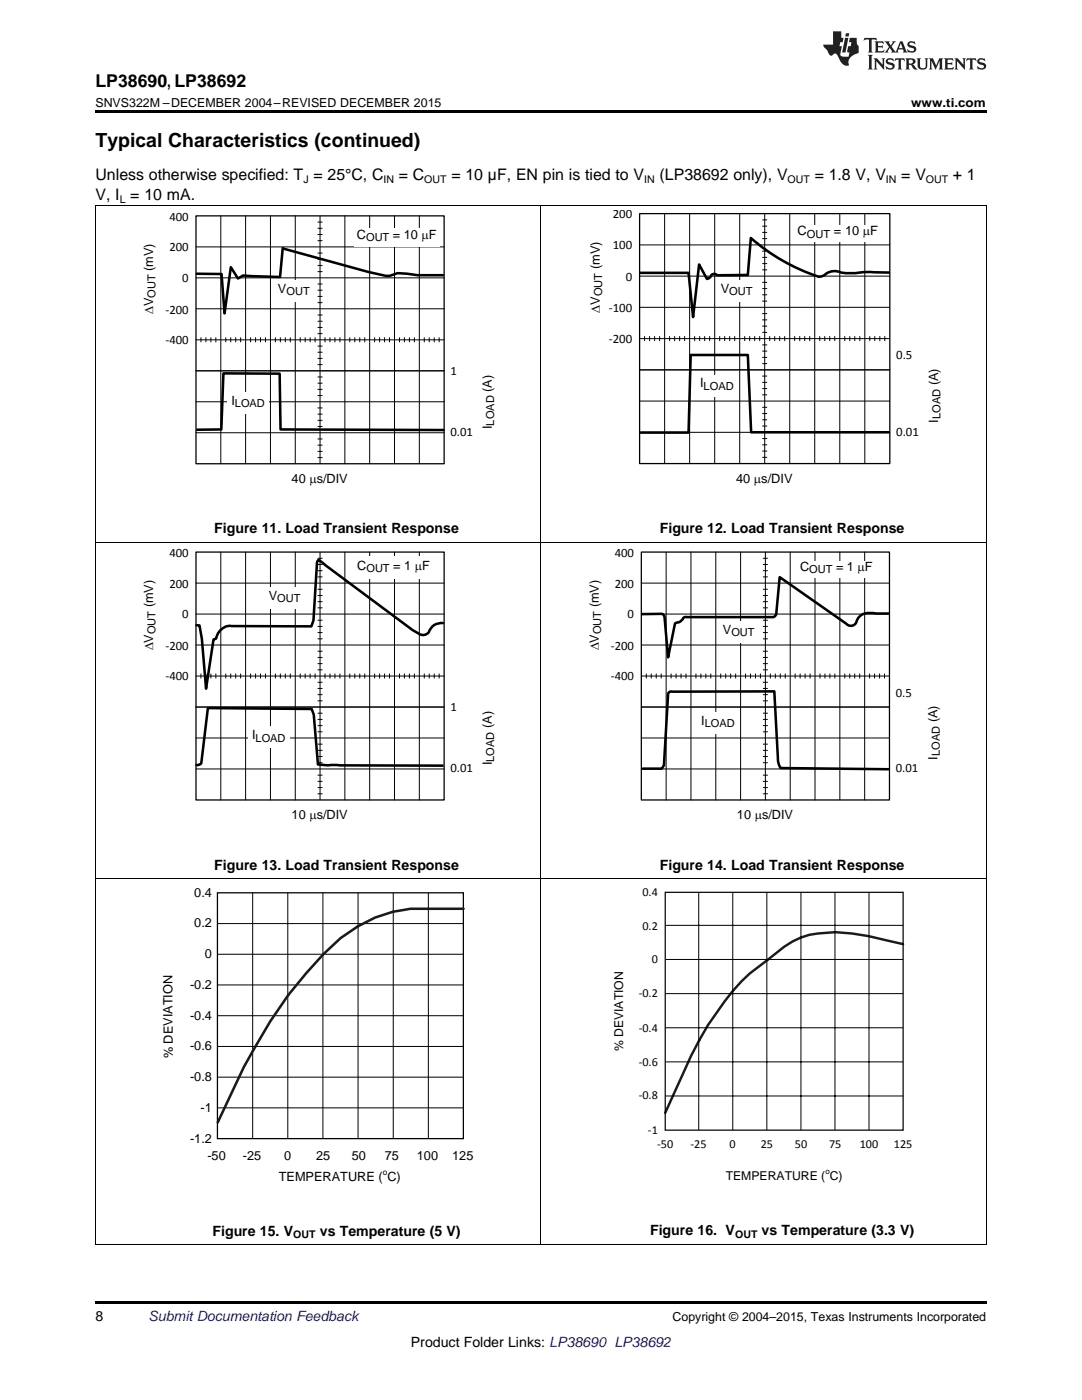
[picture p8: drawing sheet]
<svg xmlns="http://www.w3.org/2000/svg" width="216mm" height="279mm" viewBox="0 0 216 279" stroke-linecap="round" stroke-linejoin="round" font-family="sans-serif">
<path d="M19 259.7h177.8v.5h-177.8z" fill="#000"/>
<g fill="none" stroke="#000" stroke-width=".2">
<path d="M19.1 108.2v140.2M39.1 116.4h49.5M44.1 110.2v49.5M49 110.2v49.5M54 110.2v49.5M58.9 110.2v49.5M63.4 118.8h.9M63.4 117.6h.9M63.4 115.1h.9M63.4 113.9h.9M63.4 112.7h.9M63.4 111.4h.9"/>
<path d="M63.9 110.2v49.5M68.8 110.2v49.5M73.8 110.2v49.5M78.7 110.2v49.5M83.7 110.2v49.5M107.9 108.2v140.2M196.8 108.2v140.2M39.1 134.9h49.5M39.1 128.7h49.5M39.1 122.5h49.5M40.1 134.5v.8M41.1 134.5v.8"/>
<path d="M42.1 134.5v.8M43.1 134.5v.8M45 134.5v.8M46 134.5v.8M47 134.5v.8M48 134.5v.8M50 134.5v.8M51 134.5v.8M52 134.5v.8M53 134.5v.8M55 134.5v.8M55.9 134.5v.8"/>
<path d="M56.9 134.5v.8M57.9 134.5v.8M59.9 134.5v.8M60.9 134.5v.8M61.9 134.5v.8M62.9 134.5v.8M63.4 139.9h.9M63.4 138.6h.9M63.4 137.4h.9M63.4 136.2h.9M63.4 133.7h.9M63.4 132.4h.9"/>
<path d="M63.4 131.2h.9M63.4 130h.9M63.4 127.5h.9M63.4 126.2h.9M63.4 125h.9M63.4 123.8h.9M63.4 121.3h.9M63.4 120.1h.9M64.9 134.5v.8M65.8 134.5v.8M66.8 134.5v.8M67.8 134.5v.8"/>
<path d="M69.8 134.5v.8M70.8 134.5v.8M71.8 134.5v.8M72.8 134.5v.8M74.8 134.5v.8M75.7 134.5v.8M76.7 134.5v.8M77.7 134.5v.8M79.7 134.5v.8M80.7 134.5v.8M81.7 134.5v.8M82.7 134.5v.8"/>
<path d="M84.7 134.5v.8M85.6 134.5v.8M86.6 134.5v.8M87.6 134.5v.8M39.1 153.5h49.5M39.1 147.3h49.5M39.1 141.1h49.5M63.4 158.4h.9M63.4 157.2h.9M63.4 155.9h.9M63.4 154.7h.9M63.4 152.2h.9"/>
<path d="M63.4 151h.9M63.4 149.8h.9M63.4 148.5h.9M63.4 146h.9M63.4 144.8h.9M63.4 143.6h.9M63.4 142.3h.9M19 175.3h177.8M50.4 178.2v49M57.4 178.2v49M64.4 178.2v49M71.4 178.2v49"/>
<path d="M78.5 178.2v49M85.5 178.2v49M139.4 178.1v47.4M146.2 178.1v47.4M153 178.1v47.4M159.8 178.1v47.4M166.6 178.1v47.4M173.4 178.1v47.4M43.4 196.6h49.1M43.4 190.4h49.1M43.4 184.3h49.1M132.7 198.3h47.5"/>
<path d="M132.8 191.5h47.4M132.9 184.7h47.3M43.4 215h49.1M43.4 208.8h49.1M43.4 202.7h49.1M132.7 218.7h47.5M132.7 205.1h47.5M132.9 211.9h47.3M43.4 221.1h49.1M19 248.3h177.8"/>
</g>
<path d="M39.1 110.2h49.5v49.5h-49.5zM43.4 178.2h49.1v49h-49.1z" fill="none" stroke="#000" stroke-width=".25"/>
<path d="M92.5 181.4h-7a24.7 24.7 0 0 0-17.5 5.8 82.4 82.4 0 0 0-17.5 22.5l-1.8 3.2-5.3 11.1" fill="none" stroke="#1a1a1a" stroke-width=".51"/>
<path d="M180.2 188.4l-6.8-1.6a25.1 25.1 0 0 0-13.6 .3l-1.7 .8-1.6 1-3.4 2.7a34.5 34.5 0 0 0-10.2 10.6 62.8 62.8 0 0 0-6.7 12.2l-3.5 7.7" fill="none" stroke="#1a1a1a" stroke-width=".49"/>
<path d="M132.7 178.1h47.5v47.4h-47.5z" fill="none" stroke="#000" stroke-width=".24"/>
<g fill="#fff">
<path d="M49.5 145h8.3v4.3h-8.3z" fill-rule="evenodd"/>
<path d="M52.7 117.2h8.3v4.3h-8.3z" fill-rule="evenodd"/>
<path d="M70.8 111.1h15.4v4.4h-15.4z" fill-rule="evenodd"/>
</g>
<g fill="none" stroke="#000" stroke-width=".2">
<path d="M128 116.4h49.5M132.9 110.2v49.5M137.9 110.2v49.5M142.8 110.2v49.5M147.8 110.2v49.5M152.3 118.8h.8M152.3 117.6h.8M152.3 115.1h.8M152.3 113.9h.8M152.3 112.7h.8M152.3 111.4h.8M152.7 110.2v49.5"/>
<path d="M157.7 110.2v49.5M162.6 110.2v49.5M167.6 110.2v49.5M172.5 110.2v49.5M128 134.9h49.5M128 128.7h49.5M128 122.5h49.5M129 134.5v.8M129.9 134.5v.8M130.9 134.5v.8M131.9 134.5v.8M133.9 134.5v.8"/>
<path d="M134.9 134.5v.8M135.9 134.5v.8M136.9 134.5v.8M138.9 134.5v.8M139.9 134.5v.8M140.8 134.5v.8M141.8 134.5v.8M143.8 134.5v.8M144.8 134.5v.8M145.8 134.5v.8M146.8 134.5v.8M148.8 134.5v.8"/>
<path d="M149.8 134.5v.8M150.7 134.5v.8M151.7 134.5v.8M152.3 139.9h.8M152.3 138.6h.8M152.3 137.4h.8M152.3 136.2h.8M152.3 133.7h.8M152.3 132.4h.8M152.3 131.2h.8M152.3 130h.8M152.3 127.5h.8"/>
<path d="M152.3 126.2h.8M152.3 125h.8M152.3 123.8h.8M152.3 121.3h.8M152.3 120.1h.8M153.7 134.5v.8M154.7 134.5v.8M155.7 134.5v.8M156.7 134.5v.8M158.7 134.5v.8M159.7 134.5v.8M160.6 134.5v.8"/>
<path d="M161.6 134.5v.8M163.6 134.5v.8M164.6 134.5v.8M165.6 134.5v.8M166.6 134.5v.8M168.6 134.5v.8M169.6 134.5v.8M170.5 134.5v.8M171.5 134.5v.8M173.5 134.5v.8M174.5 134.5v.8M175.5 134.5v.8"/>
<path d="M176.5 134.5v.8M39.1 141.1h49.5M128 141.1h49.5M128 153.5h49.5M128 147.3h49.5M152.3 158.4h.8M152.3 157.2h.8M152.3 155.9h.8M152.3 154.7h.8M152.3 152.2h.8M152.3 151h.8M152.3 149.8h.8"/>
<path d="M152.3 148.5h.8M152.3 146h.8M152.3 144.8h.8M152.3 143.6h.8M152.3 142.3h.8"/>
</g>
<path d="M88.4 124.3a2.61 2.61 0 0 0-2.8 1.8 1.42 1.42 0 0 1-2 .4l-1.2-.7-18.8-14.1-.3 .5-.8 11.6-.4 1.2-15.9-.1a2.88 2.88 0 0 0-3.1 2.5l-.5 .2-1.5 9.8-.8-9.9-.5-2.7h-.6M39.2 152.7l.5-.1 .5-.3 1.3-10.9 .3-.1 20.4 .2 .4 1.1 .8 10 2.1 .1 22.8 .1" fill="none" stroke="#000" stroke-width=".51"/>
<path d="M128 110.2h49.5v49.5h-49.5z" fill="none" stroke="#000" stroke-width=".25"/>
<g fill="#fff">
<path d="M139 142h8.6v4.4h-8.6z" fill-rule="evenodd"/>
<path d="M143.3 124h8.3v4.3h-8.3z" fill-rule="evenodd"/>
<path d="M158.4 111.9h16.9v3.4h-16.9z" fill-rule="evenodd"/>
</g>
<g fill="none" stroke="#000" stroke-width=".2">
<path d="M19.1 41.1v67.1M39.1 55.5h49.5M39.1 49.3h49.5M44.1 43.1v49.5M49 43.1v49.5M54 43.1v49.5M58.9 43.1v49.5M63.4 59.2h.9M63.4 57.9h.9M63.4 56.7h.9M63.4 54.2h.9M63.4 53h.9"/>
<path d="M63.4 51.7h.9M63.4 50.5h.9M63.4 48h.9M63.4 46.8h.9M63.4 45.6h.9M63.4 44.3h.9M63.9 43.1v49.5M68.8 43.1v49.5M73.8 43.1v49.5M78.7 43.1v49.5M83.7 43.1v49.5M107.9 41.1v67.1"/>
<path d="M196.8 41.1v67.1M39.1 74h49.5M39.1 67.8h49.5M39.1 61.6h49.5M40.1 67.4v.8M41.1 67.4v.8M42.1 67.4v.8M43.1 67.4v.8M45 67.4v.8M46 67.4v.8M47 67.4v.8M48 67.4v.8"/>
<path d="M50 67.4v.8M51 67.4v.8M52 67.4v.8M53 67.4v.8M55 67.4v.8M55.9 67.4v.8M56.9 67.4v.8M57.9 67.4v.8M59.9 67.4v.8M60.9 67.4v.8M61.9 67.4v.8M62.9 67.4v.8"/>
<path d="M63.4 78.9h.9M63.4 77.7h.9M63.4 76.5h.9M63.4 75.2h.9M63.4 72.8h.9M63.4 71.5h.9M63.4 70.3h.9M63.4 69.1h.9M63.4 66.6h.9M63.4 65.3h.9M63.4 64.1h.9M63.4 62.9h.9"/>
<path d="M63.4 60.4h.9M64.9 67.4v.8M65.8 67.4v.8M66.8 67.4v.8M67.8 67.4v.8M69.8 67.4v.8M70.8 67.4v.8M71.8 67.4v.8M72.8 67.4v.8M74.8 67.4v.8M75.7 67.4v.8M76.7 67.4v.8"/>
<path d="M77.7 67.4v.8M79.7 67.4v.8M80.7 67.4v.8M81.7 67.4v.8M82.7 67.4v.8M84.7 67.4v.8M85.6 67.4v.8M86.6 67.4v.8M87.6 67.4v.8M39.1 86.4h49.5M39.1 80.2h49.5M63.4 91.3h.9"/>
<path d="M63.4 90.1h.9M63.4 88.8h.9M63.4 87.6h.9M63.4 85.1h.9M63.4 83.9h.9M63.4 82.7h.9M63.4 81.4h.9M19 108.2h177.8M128 141.1h49.5"/>
</g>
<path d="M177.4 122.4h-2.6a3 3 0 0 0-4 1.9l-.1 .2a1.19 1.19 0 0 1-1.8 0l-13.3-9.3-.7 7a.92 .92 0 0 1-.6 1h-17.3a.66 .66 0 0 0-.8 .4l-.5 .5-1 .4-1.4 6.7-.8-8.3-.4-.4-4 .1M128.2 153.4h3.9l.4-.7 .8-14.2a.58 .58 0 0 1 .8-.5h20.4l.7 13.7 .6 1.6 21.4 .2" fill="none" stroke="#000" stroke-width=".51"/>
<path d="M39.1 43.1h49.5v49.5h-49.5z" fill="none" stroke="#000" stroke-width=".25"/>
<g fill="#fff">
<path d="M45.4 78.3h8.3v4.3h-8.3z" fill-rule="evenodd"/>
<path d="M54.5 55.9h8.3v4.3h-8.3z" fill-rule="evenodd"/>
<path d="M70.6 45.5h17.1v3.7h-17.1z" fill-rule="evenodd"/>
</g>
<g fill="none" stroke="#000" stroke-width=".2">
<path d="M127.6 55.1h50M127.6 48.9h50M132.6 42.6v49.9M137.6 42.6v49.9M142.6 42.6v49.9M147.6 42.6v49.9M152.2 58.8h.8M152.2 57.6h.8M152.2 56.3h.8M152.2 53.9h.8M152.2 52.6h.8M152.2 51.4h.8"/>
<path d="M152.2 50.1h.8M152.2 47.6h.8M152.2 46.4h.8M152.2 45.1h.8M152.2 43.9h.8M152.6 42.6v49.9M157.6 42.6v49.9M162.6 42.6v49.9M167.6 42.6v49.9M172.6 42.6v49.9M39.1 74h49.5M127.6 73.8h50"/>
<path d="M127.6 67.6h50M127.6 61.3h50M128.6 67.1v.9M129.6 67.1v.9M130.6 67.1v.9M131.6 67.1v.9M133.6 67.1v.9M134.6 67.1v.9M135.6 67.1v.9M136.6 67.1v.9M138.6 67.1v.9M139.6 67.1v.9"/>
<path d="M140.6 67.1v.9M141.6 67.1v.9M143.6 67.1v.9M144.6 67.1v.9M145.6 67.1v.9M146.6 67.1v.9M148.6 67.1v.9M149.6 67.1v.9M150.6 67.1v.9M151.6 67.1v.9M152.2 78.8h.8M152.2 77.6h.8"/>
<path d="M152.2 76.3h.8M152.2 75.1h.8M152.2 72.6h.8M152.2 71.3h.8M152.2 70.1h.8M152.2 68.8h.8M152.2 66.3h.8M152.2 65.1h.8M152.2 63.8h.8M152.2 62.6h.8M152.2 60.1h.8M153.6 67.1v.9"/>
<path d="M154.6 67.1v.9M155.6 67.1v.9M156.6 67.1v.9M158.6 67.1v.9M159.6 67.1v.9M160.6 67.1v.9M161.6 67.1v.9M163.6 67.1v.9M164.6 67.1v.9M165.6 67.1v.9M166.6 67.1v.9M168.6 67.1v.9"/>
<path d="M169.6 67.1v.9M170.6 67.1v.9M171.6 67.1v.9M173.6 67.1v.9M174.6 67.1v.9M175.6 67.1v.9M176.6 67.1v.9M127.6 86.3h50M127.6 80h50M152.2 91.3h.8M152.2 90h.8M152.2 88.8h.8"/>
<path d="M152.2 87.5h.8M152.2 85h.8M152.2 83.8h.8M152.2 82.5h.8M152.2 81.3h.8"/>
</g>
<path d="M39.3 54.6l4.9 .1 .6 7.8 1.3-9.2 1.4 2.3 1-.6 7.4 .3 .5-5.8 17.1 4.8 3.5 .7h.8l1.5-.5 4 .4h5.1M39.3 85.8l4.9-.1 .4-11.2 11.2 .1 .2 11.1 32.5 .1" fill="none" stroke="#000" stroke-width=".51"/>
<path d="M127.6 42.6h50v49.9h-50z" fill="none" stroke="#000" stroke-width=".26"/>
<g fill="#fff">
<path d="M138.7 74.8h8.7v4.3h-8.7z" fill-rule="evenodd"/>
<path d="M142.8 55.9h8.4v4.3h-8.4z" fill-rule="evenodd"/>
<path d="M158.4 44.9h17.6v3.3h-17.6z" fill-rule="evenodd"/>
</g>
<path d="M19 41.1h177.8M127.6 73.8h49.9" fill="none" stroke="#000" stroke-width=".2"/>
<path d="M177.4 54.4l-4.9-.1a12.3 12.3 0 0 1-5.7-.2 3.7 3.7 0 0 0-2.6 1l-.8 .1a39.2 39.2 0 0 1-13.6-7.7l-.6 7.4h-6.1a.74 .74 0 0 0-1.3 .3l-.7 .5-1.6-2.9-1.2 10.5-.9-8.8h-9.7M177.4 86.3h-27.5l-.7-15.5h-11.4l-.4 15.5h-9.5" fill="none" stroke="#000" stroke-width=".51"/>
<path d="M19 22h177.8v.5h-177.8z" fill="#000"/>
<g fill="#231f20">
<path d="M172.5 7.6l-.1 .5 .4-.2h.6v.1v2.1l-.2 .4h.9l-.2-.4v-2.1l.1-.1h.5l.5 .2-.2-.5zM174.5 8.3l.2 .3v1.5l-.2 .4h1.8l.2-.6a1.04 1.04 0 0 1-1.3 .2v-.7h.6l.3 .2v-.6l-.3 .2h-.6v-.6l.8-.1 .4 .3-.2-.5zM176.5 8.3l.9 1.1-.9 1.1h.8l-.2-.2 .4-.7 .5 .7-.2 .2h1.5l-.2-.2 .2-.4h.9l.1 .4-.2 .2h1l-.3-.3-.7-1.9h-.5l-.9 2-.8-1 .9-1h-.8l.1 .3-.4 .5-.3-.6 .1-.2zM179.7 8.6l.4 1h-.7zM181.3 8.4a.63 .63 0 0 0-.2 .7 .63 .63 0 0 0 .6 .4l.6 .2 .1 .2a.75 .75 0 0 1-.7 .4 .75 .75 0 0 1-.6-.5l.1 .7 .1-.1a1.11 1.11 0 0 0 1.5-.6 1.13 1.13 0 0 0-1.2-.8l-.1-.4a1.04 1.04 0 0 1 1.2 .2l-.2-.5-.2 .1-.4-.2zM173.2 10.9l.2 .4v2.2l-.2 .4h1l-.3-.4v-2.2l.3-.4zM174.3 11.6l.3 .4v1.5l-.3 .4h.8l-.2-.4v-1.3l1.5 1.7v-1.9l.2-.4h-.7l.2 .4v.9l-1.1-1.3zM177 11.8a.62 .62 0 0 0-.2 .7 .62 .62 0 0 0 .6 .4l.6 .1 .1 .3a.76 .76 0 0 1-.7 .3 .76 .76 0 0 1-.7-.4l.2 .7 .1-.1a1.11 1.11 0 0 0 1.5-.6 1.13 1.13 0 0 0-1.2-.8l-.1-.4a1.04 1.04 0 0 1 1.2 .2l-.2-.6-.2 .1-.5-.1zM178.7 11.6l-.2 .6a.61 .61 0 0 1 .8-.3v1.6l-.2 .4h.9l-.2-.4v-1.6a.63 .63 0 0 1 .7 .3l-.1-.6zM180.6 11.6l.3 .4v1.5l-.3 .4h1l-.2-.2-.1-.8 .6 .2a.76 .76 0 0 0 1.2 .7l-1-1a.58 .58 0 0 0 .6-.5 .58 .58 0 0 0-.5-.6zM181.4 11.9h.1a.45 .45 0 0 1 .5 .1 .45 .45 0 0 1 .1 .5l-.8 .2zM182.9 11.6l.2 .2a2.17 2.17 0 0 0 .3 1.9 .99 .99 0 0 0 1.6-.6v-1.1l.2-.4h-.7l.2 .2a1.92 1.92 0 0 1-.2 1.8 .6 .6 0 0 1-.9-.5v-1.1l.2-.4zM185.4 11.6l.2 .4v1.5l-.2 .4h.7l-.2-.4v-1.4l.8 1.8 .8-1.8v1.4l-.2 .4h.9l-.2-.4v-1.5l.2-.4h-.8l-.6 1.5-.6-1.5zM188.4 11.6l.2 .4v1.5l-.2 .4h1.8l.1-.6a1.04 1.04 0 0 1-1.2 .1v-.6h.5l.4 .2v-.6l-.4 .2h-.5v-.7h.8l.3 .3-.1-.6zM190.5 11.6l.2 .4v1.5l-.2 .4h.7l-.2-.4v-1.3l1.5 1.7v-1.9l.2-.4h-.7l.2 .4v.9l-1.1-1.3zM192.9 11.6l-.1 .6a.61 .61 0 0 1 .7-.3l.1 1.6-.3 .4h1l-.3-.4 .1-1.6a.63 .63 0 0 1 .7 .3l-.1-.6zM195.2 11.8a.62 .62 0 0 0-.2 .7 .62 .62 0 0 0 .6 .4l.6 .1 .1 .3a.76 .76 0 0 1-.7 .3 .76 .76 0 0 1-.6-.4l.1 .7 .1-.1a1.11 1.11 0 0 0 1.6-.6 1.13 1.13 0 0 0-1.3-.8l-.1-.4a1.04 1.04 0 0 1 1.2 .2l-.1-.6-.2 .1-.5-.1z"/>
<path d="M166.2 6.3v2.6h-1.9v.4l.8 .9a.91 .91 0 0 0 1 .8 .56 .56 0 0 1 .5-.3 .56 .56 0 0 1 .5 .3l.4 .8a1.53 1.53 0 0 0 1.9 1.2 1.54 1.54 0 0 1 1-2.1l.9-.3v-1.4a1.52 1.52 0 0 1-.4-1.6h-1.3l-.2 .8h.5l-.2 .8h-.5l-.1 1v.2l.4 .1-.2 .8a1.93 1.93 0 0 1-1.6-.3l.3-1.8h-.5l.2-.8h.4l.2-.8h-.4v-1.3zM168.6 7.6l-.6 2.9h.7l.6-2.9zM168.8 6.6l-.1 .7h.6l.2-.7z"/>
</g>
<text font-size="3.9" x="19" y="29.3">Typical Characteristics (continued)</text>
<text font-size="3.5" x="19" y="17.3">LP38690, LP38692</text>
<g font-size="3.2">
<text x="19" y="36">Unless otherwise specified: T = 25°C, C</text>
<text x="79.6" y="36">= C</text>
<text x="90.1" y="36">= 10 µF, EN pin is tied to V</text>
<text x="131.6" y="36">(LP38692 only), V</text>
<text x="162.6" y="36">= 1.8 V, V</text>
<text x="179.8" y="36">= V</text>
<text x="190.1" y="36">+ 1</text>
<text x="19" y="39.9">V, I = 10 mA.</text>
</g>
<g font-size="2.8">
<text x="42.8" y="106.5">Figure 11. Load Transient Response</text>
<text x="131.7" y="106.5">Figure 12. Load Transient Response</text>
<text x="42.8" y="173.6">Figure 13. Load Transient Response</text>
<text x="131.7" y="173.6">Figure 14. Load Transient Response</text>
<text x="42.4" y="246.6">Figure 15. V</text>
<text x="63.8" y="246.6">vs Temperature (5 V)</text>
<text x="129.7" y="246.5">Figure 16. V</text>
<text x="152" y="246.5">vs Temperature (3.3 V)</text>
<text x="19" y="263.6">8</text>
<text x="82" y="268.9">Product Folder Links: LP38690 LP38692</text>
</g>
<text font-size="2.8" fill="#0000c8" x="29.6" y="263.6">Submit Documentation Feedback</text>
<g font-size="2.6">
<text x="122.3" y="43.6">200</text>
<text x="159.2" y="46.9">C</text>
<text x="166.4" y="46.9">= 10 PF</text>
<text x="119.7" y="53.8" transform="rotate(-90 119.7 53.8)">(mV)</text>
<text x="122.3" y="49.8">100</text>
<text x="124.9" y="56">0</text>
<text x="143.8" y="58.4">V</text>
<text x="119.7" y="62.4" transform="rotate(-90 119.7 62.4)">'V</text>
<text x="121.5" y="62.3">-100</text>
<text x="121.5" y="68.5">-200</text>
<text x="178.8" y="71.7">0.5</text>
<text x="139.7" y="77.3">I</text>
<text x="187.2" y="76.9" transform="rotate(-90 187.2 76.9)">(A)</text>
<text x="178.8" y="86.9">0.01</text>
<text x="187.2" y="84.4" transform="rotate(-90 187.2 84.4)">I</text>
<text x="146.9" y="96.3">40 Ps/DIV</text>
</g>
<g font-size="2.5">
<text x="19" y="21.4">SNVS322M –DECEMBER 2004–REVISED DECEMBER 2015</text>
<text x="181.8" y="21.4">www.ti.com</text>
<text x="33.8" y="44">400</text>
<text x="71.2" y="47.7">C</text>
<text x="78.4" y="47.7">= 10</text>
<text x="84.1" y="47.7">PF</text>
<text x="33.8" y="50.2">200</text>
<text x="30.6" y="54.1" transform="rotate(-90 30.6 54.1)">(mV)</text>
<text x="36.4" y="56.3">0</text>
<text x="55.5" y="58.4">V</text>
<text x="30.6" y="62.7" transform="rotate(-90 30.6 62.7)">'V</text>
<text x="33" y="62.6">-200</text>
<text x="33" y="68.7">-400</text>
<text x="89.9" y="74.9">1</text>
<text x="46.2" y="80.8">I</text>
<text x="98.2" y="78.2" transform="rotate(-90 98.2 78.2)">(A)</text>
<text x="89.9" y="87">0.01</text>
<text x="98.2" y="85.6" transform="rotate(-90 98.2 85.6)">I</text>
<text x="58.2" y="96.3">40 Ps/DIV</text>
<text x="33.8" y="111.1">400</text>
<text x="71.3" y="113.7">C</text>
<text x="78.5" y="113.7">= 1 P</text>
<text x="84.2" y="113.7">F</text>
<text x="122.7" y="111.1">400</text>
<text x="159.6" y="114">C</text>
<text x="166.8" y="114">= 1 P</text>
<text x="172.6" y="114">F</text>
<text x="33.8" y="117.3">200</text>
<text x="53.6" y="119.7">V</text>
<text x="122.7" y="117.3">200</text>
<text x="30.6" y="121.2" transform="rotate(-90 30.6 121.2)">(mV)</text>
<text x="36.4" y="123.4">0</text>
<text x="119.5" y="121.2" transform="rotate(-90 119.5 121.2)">(mV)</text>
<text x="125.2" y="123.4">0</text>
<text x="30.6" y="129.8" transform="rotate(-90 30.6 129.8)">'V</text>
<text x="33" y="129.7">-200</text>
<text x="119.5" y="129.8" transform="rotate(-90 119.5 129.8)">'V</text>
<text x="121.9" y="129.7">-200</text>
<text x="144.2" y="126.5">V</text>
<text x="33" y="135.8">-400</text>
<text x="121.9" y="135.8">-400</text>
<text x="89.9" y="142">1</text>
<text x="178.8" y="139">0.5</text>
<text x="50.3" y="147.5">I</text>
<text x="98.2" y="145.3" transform="rotate(-90 98.2 145.3)">(A)</text>
<text x="139.9" y="144.6">I</text>
<text x="187" y="144.2" transform="rotate(-90 187 144.2)">(A)</text>
<text x="89.9" y="154.1">0.01</text>
<text x="98.2" y="152.7" transform="rotate(-90 98.2 152.7)">I</text>
<text x="178.8" y="154.1">0.01</text>
<text x="187" y="151.6" transform="rotate(-90 187 151.6)">I</text>
<text x="58.2" y="163.4">10 Ps/DIV</text>
<text x="147.1" y="163.4">10 Ps/DIV</text>
<text x="38.8" y="178.9">0.4</text>
<text x="38.8" y="185.1">0.2</text>
<text x="40.9" y="191.2">0</text>
<text x="37.9" y="197.3">-0.2</text>
<text x="37.9" y="203.5">-0.4</text>
<text x="37.9" y="209.6">-0.6</text>
<text x="34.5" y="211.2" transform="rotate(-90 34.5 211.2)">% DEVIATION</text>
<text x="37.9" y="215.8">-0.8</text>
<text x="40" y="221.9">-1</text>
<text x="37.9" y="228">-1.2</text>
<text x="41.4" y="231.5">-50</text>
<text x="48.5" y="231.5">-25</text>
<text x="56.7" y="231.5">0</text>
<text x="63.1" y="231.5">25</text>
<text x="70.2" y="231.5">50</text>
<text x="76.8" y="231.5">75</text>
<text x="83.2" y="231.5">100</text>
<text x="90.2" y="231.5">125</text>
<text x="55.6" y="235.7">TEMPERATURE ( C)</text>
<text x="134.2" y="263.6">Copyright © 2004–2015, Texas Instruments Incorporated</text>
</g>
<g font-size="2.4">
<text x="128.2" y="178.8">0.4</text>
<text x="128.2" y="185.5">0.2</text>
<text x="130" y="192.2">0</text>
<text x="127.5" y="199">-0.2</text>
<text x="124.3" y="209.8" transform="rotate(-90 124.3 209.8)">% DEVIATION</text>
<text x="127.5" y="206">-0.4</text>
<text x="127.5" y="212.7">-0.6</text>
<text x="127.5" y="219.4">-0.8</text>
<text x="129.3" y="226.3">-1</text>
<text x="131.1" y="229.2">-50</text>
<text x="137.8" y="229.2">-25</text>
<text x="145.6" y="229.2">0</text>
<text x="151.8" y="229.2">25</text>
<text x="158.6" y="229.2">50</text>
<text x="165.4" y="229.2">75</text>
<text x="171.5" y="229.2">100</text>
<text x="178.4" y="229.2">125</text>
<text x="144.8" y="235.4">TEMPERATURE ( C)</text>
</g>
<g font-size="2.2">
<text x="161" y="47.4">OUT</text>
<text x="73.1" y="48.2">OUT</text>
<text x="31.1" y="59.5" transform="rotate(-90 31.1 59.5)">OUT</text>
<text x="57.2" y="58.9">OUT</text>
<text x="120.2" y="59.2" transform="rotate(-90 120.2 59.2)">OUT</text>
<text x="145.5" y="58.9">OUT</text>
<text x="140.4" y="77.8">LOAD</text>
<text x="46.9" y="81.3">LOAD</text>
<text x="187.7" y="83.7" transform="rotate(-90 187.7 83.7)">LOAD</text>
<text x="98.6" y="84.9" transform="rotate(-90 98.6 84.9)">LOAD</text>
<text x="73.1" y="114.1">OUT</text>
<text x="161.5" y="114.4">OUT</text>
<text x="55.3" y="120.2">OUT</text>
<text x="31.1" y="126.6" transform="rotate(-90 31.1 126.6)">OUT</text>
<text x="120" y="126.6" transform="rotate(-90 120 126.6)">OUT</text>
<text x="145.9" y="127">OUT</text>
<text x="51" y="148">LOAD</text>
<text x="140.6" y="145.1">LOAD</text>
<text x="98.6" y="152" transform="rotate(-90 98.6 152)">LOAD</text>
<text x="187.5" y="150.9" transform="rotate(-90 187.5 150.9)">LOAD</text>
</g>
<g font-size="2.1">
<text x="23.9" y="40.5">L</text>
<text x="60.5" y="36.6">J</text>
<text x="76.5" y="36.6">IN</text>
<text x="84.7" y="36.6">OUT</text>
<text x="128.6" y="36.6">IN</text>
<text x="157.2" y="36.6">OUT</text>
<text x="176.8" y="36.6">IN</text>
<text x="184.7" y="36.6">OUT</text>
<text x="58.5" y="247.2">OUT</text>
<text x="146.7" y="247.1">OUT</text>
</g>
<text font-size="1.7" x="76.4" y="234.5">o</text>
<text font-size="1.6" x="164.7" y="234.2">o</text>
</svg>
